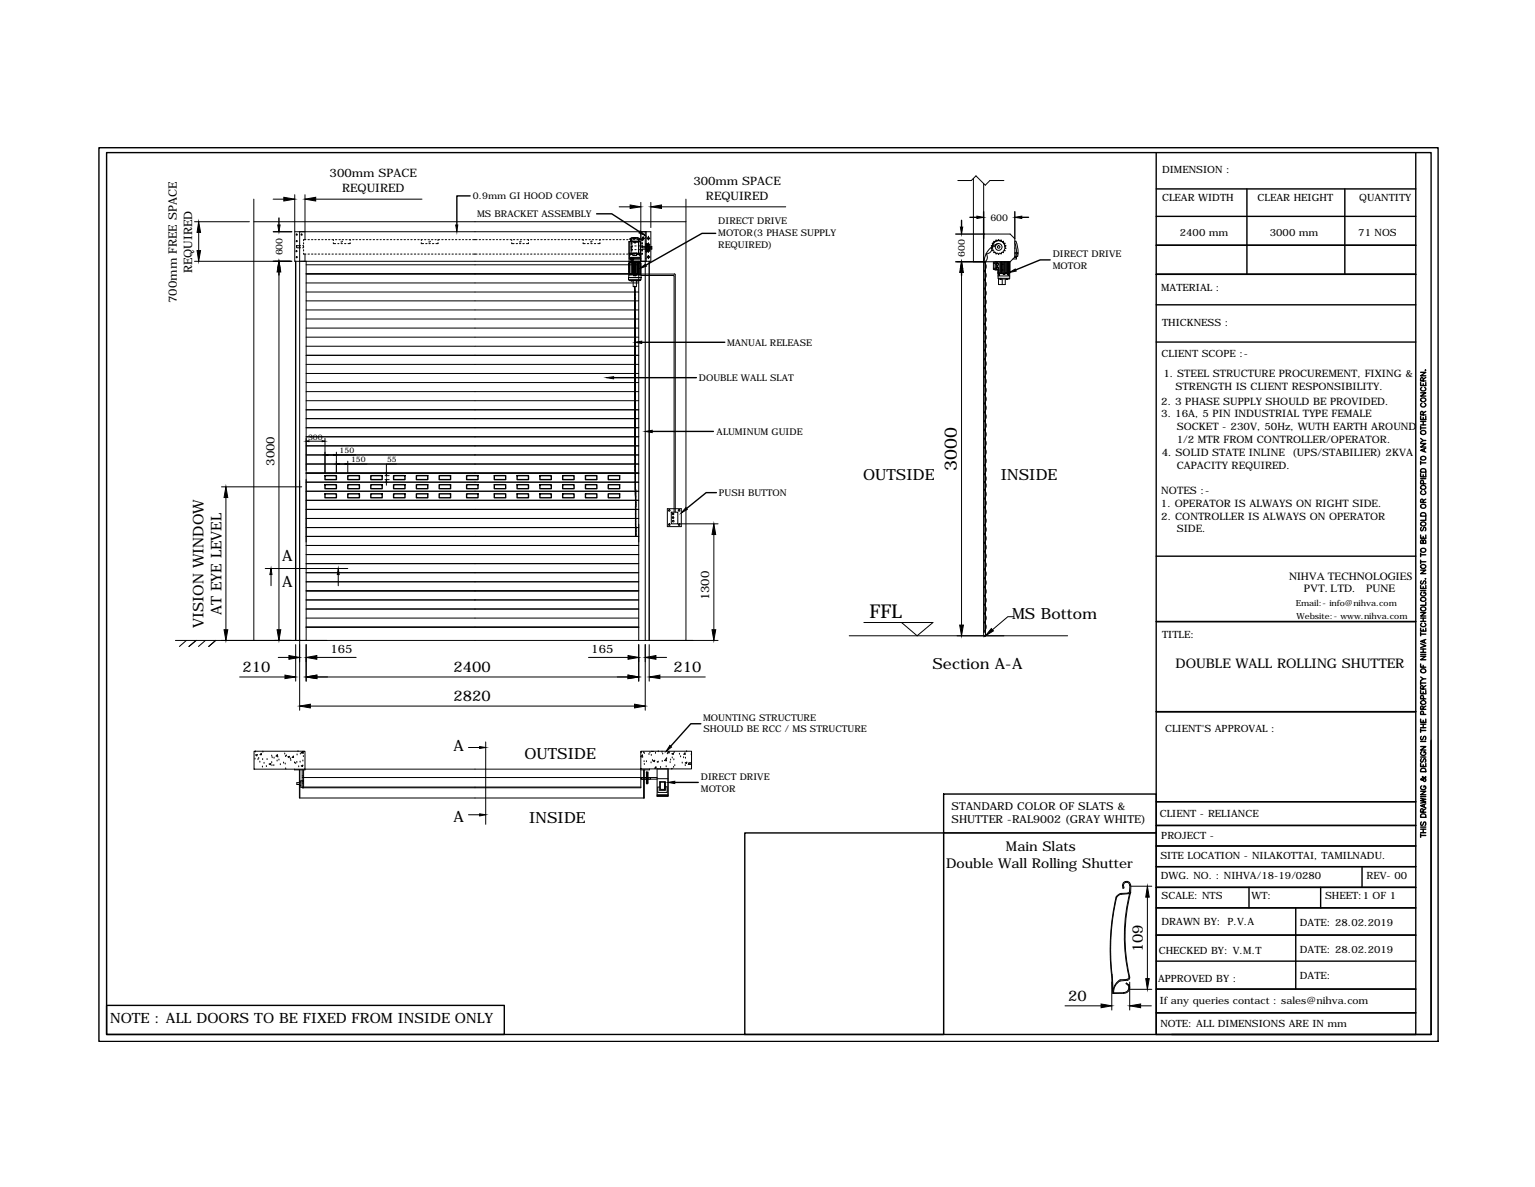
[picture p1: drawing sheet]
<svg xmlns="http://www.w3.org/2000/svg" width="279mm" height="216mm" viewBox="0 0 279 216" stroke-linecap="round" stroke-linejoin="round" font-family="sans-serif">
<!-- layer: 0 -->
<g fill="none" stroke="#000" stroke-width=".18">
<path d="M46.2 36.2v80.3M49.7 36.2h2M53.7 35.4v6.7M55.5 35.4v8.2M57.5 36.2h19.3M112.7 37.6h2M116.6 36.8v9.3M118.5 36.8v4.6M120.4 37.6h22.6M124.9 36.2v80.3M174.3 32.8h2.5l.8-.8 1.7 1.7 .9-.9h2.5M177.2 32.5v15.1"/>
<path d="M179 33.4v82.3h.4v-68.1M35.4 47.5h17.4M35.4 40.3h10M36.2 42.3v3.3M46.2 40.3h78.7M50.8 49.5v65M53.7 42.1h64.8v5.4h-64.8zM54 44.7h.5v.4h-.5zM54.5 42.1v87.1M54.5 45.1h.2M54.5 44.7h.2M55.1 44.7h.2"/>
<path d="M55.3 44.1v.3M55.3 44.8v.2l-.2 .1M55.3 45.4v.3M55.3 46v.2h.4M55.5 46.2v1.3M55.7 43.6h-.4v.2M55.7 47.5v69M55.7 48.2h60.6M55.7 49.8h60.6M55.7 59.7h60.6M55.7 58h60.6M55.7 56.4h60.6"/>
<path d="M55.7 54.7h60.6M55.7 53.1h60.6M55.7 51.5h60.6M56.1 43.6h.2M56.1 46.2h.2M56.7 43.6h.3M56.7 46.2h.3M57.3 43.6h.2M57.3 46.2h.2M57.9 43.6h.3M57.9 46.2h.3M58.6 43.6h.2"/>
<path d="M58.6 46.2h.2M59.2 43.6h.3M59.2 46.2h.3M59.8 43.6h.2M59.8 46.2h.2M60.4 43.6h.3v.2M60.4 46.2h.3M60.7 44.1v.2h.4M61.1 43.6h.2M61.1 46.2h.2M61.5 44.3h.2M61.7 43.6h.2"/>
<path d="M61.7 46.2h.2M62.1 44l.1 .1M62.1 44.3h.2M62.2 43.8l.1 .2M62.3 43.6h.2M62.3 46.2h.2M62.7 44.3h.3M62.9 43.6h.3M62.9 46.2h.3M63.6 43.6h.2M63.6 46.2h.2M63.7 44.1v.2h-.4"/>
<path d="M63.7 43.6v.2M64.2 43.6h.2M64.2 46.2h.2M64.8 43.6h.2M64.8 46.2h.2M65.4 43.6h.3M65.4 46.2h.3M66.1 43.6h.2M66.1 46.2h.2M66.7 43.6h.2M66.7 46.2h.2M67.3 43.6h.2"/>
<path d="M67.3 46.2h.2M67.9 43.6h.3M67.9 46.2h.3M68.6 43.6h.2M68.6 46.2h.2M69.2 43.6h.2M69.2 46.2h.2M69.8 43.6h.2M69.8 46.2h.2M70.4 43.6h.3M70.4 46.2h.3M71 43.6h.3"/>
<path d="M71 46.2h.3M71.7 43.6h.2M71.7 46.2h.2M72.3 43.6h.2M72.3 46.2h.2M72.9 43.6h.3M72.9 46.2h.3M73.5 43.6h.3M73.5 46.2h.3M74.2 43.6h.2M74.2 46.2h.2M74.8 43.6h.2"/>
<path d="M74.8 46.2h.2M75.4 43.6h.3M75.4 46.2h.3M76 43.6h.3M76 46.2h.3M76.7 44.1v.2h.4M76.7 46.2h.2M76.9 43.6h-.2v.2M77.3 43.6h.2M77.3 46.2h.2M77.5 44.3h.2M77.9 43.6h.3"/>
<path d="M77.9 46.2h.3M78.1 44l.1 .1M78.1 44.3h.2M78.2 43.8l.1 .2M78.5 43.6h.3M78.5 46.2h.3M78.7 44.3h.3M79.2 43.6h.2M79.2 46.2h.2M79.7 44.1v.2h-.4M79.7 43.6v.2M79.8 43.6h.2"/>
<path d="M79.8 46.2h.2M80.4 43.6h.3M80.4 46.2h.3M81 43.6h.3M81 46.2h.3M81.7 43.6h.2M81.7 46.2h.2M82.3 43.6h.2M82.3 46.2h.2M82.9 43.6h.3M82.9 46.2h.3M83.5 43.6h.3"/>
<path d="M83.5 46.2h.3M84.2 43.6h.2M84.2 46.2h.2M84.8 43.6h.2M84.8 46.2h.2M85.4 43.6h.3M85.4 46.2h.3M86 43.6h.8M86 46.2h.8M87.2 43.6h.3M87.2 46.2h.3M87.9 43.6h.2"/>
<path d="M87.9 46.2h.2M88.4 43.6h.3M88.4 46.2h.3M89.1 43.6h.2M89.1 46.2h.2M89.7 43.6h.3M89.7 46.2h.3M90.4 43.6h.2M90.4 46.2h.2M90.9 43.6h.3M90.9 46.2h.3M91.6 43.6h.2"/>
<path d="M91.6 46.2h.2M92.2 43.6h.3M92.2 46.2h.3M92.9 43.6h.2M92.9 46.2h.2M93.1 44.1v.2h.5M93.1 43.6v.2M93.4 43.6h.3M93.4 46.2h.3M94 44.3h.2M94.1 43.6h.2M94.1 46.2h.2"/>
<path d="M94.5 44.3h.3M94.6 44l.1 .1M94.7 43.6h.3M94.7 46.2h.3M94.8 43.8v.2M95.2 44.3h.2M95.3 43.6h.3M95.3 46.2h.3M95.9 43.6h.3v.2M95.9 46.2h.3M96.2 44.1v.2h-.4M96.6 43.6h.2"/>
<path d="M96.6 46.2h.2M97.2 43.6h.3M97.2 46.2h.3M97.8 43.6h.3M97.8 46.2h.3M98.4 43.6h.3M98.4 46.2h.3M99.1 43.6h.2M99.1 46.2h.2M99.7 43.6h.3M99.7 46.2h.3M100.3 43.6h.3"/>
<path d="M100.3 46.2h.3M100.9 43.6h.3M100.9 46.2h.3M101.6 43.6h.2M101.6 46.2h.2M102.2 43.6h.3M102.2 46.2h.3M102.8 43.6h.3M102.8 46.2h.3M103.4 43.6h.3M103.4 46.2h.3M104.1 43.6h.2"/>
<path d="M104.1 46.2h.2M104.7 43.6h.3M104.7 46.2h.3M105.3 43.6h.3M105.3 46.2h.3M105.9 43.6h.3M105.9 46.2h.3M106.1 43.6v.2M106.1 44.1v.2h.4M106.6 43.6h.2M106.6 46.2h.2M106.9 44.3h.3"/>
<path d="M107.2 43.6h.3M107.2 46.2h.3M107.5 43.9l.1 .2M107.5 44.3h.3M107.7 43.8l.1 .1M107.8 43.6h.2M107.8 46.2h.2M108.2 44.3h.2M108.4 43.6h.3M108.4 46.2h.3M109.1 43.6h.2M109.1 46.2h.2"/>
<path d="M109.2 43.6v.2M109.2 44.1v.2h-.4M109.7 43.6h.3M109.7 46.2h.3M110.3 43.6h.2M110.3 46.2h.2M110.9 43.6h.3M110.9 46.2h.3M111.6 43.6h.2M111.6 46.2h.2M112.2 43.6h.3M112.2 46.2h.3"/>
<path d="M112.8 43.6h.2M112.8 46.2h.2M113.4 43.6h.3M113.4 46.2h.3M114.1 43.6h.2M114.1 46.2h.2M114.4 50h2.3v.9h-2.3v-.4h2.3h-2.3zM114.5 50h2.1M114.5 43.9v3h2.1v-2.9M114.5 50.9h2.1v.1h-2.1zM114.5 47.1v.6h2.1v-.2M114.5 47.6l.4 .1z"/>
<path d="M114.5 47.6l.1 .1zM114.5 43.9h2M114.5 44v2.1h2M114.5 46.4h.1M114.6 44h.8v.1M114.6 46.1h.1M114.6 46.4h.1M114.6 46.1l.2 .1-.2 .2M114.7 47.9v2M114.7 47.8l-.2 .1v2h.2M114.7 47.7v2.3l-.3-.1v-2l.3-.1M114.7 46.2h.2"/>
<path d="M114.7 43.4l.3-.2h1.1l.3 .2v.2l-.4-.2h-.9l-.4 .2zM114.7 43.4v.2h.1M114.8 47.1h-.3v-.2h2.1v.2h-1.3M114.8 46.9h.5v.2h-.5zM114.8 46.9l.1 .2zM114.8 47.1h.5v.2h-.5zM114.8 47.6l.1 .1zM114.8 46.3h.4M114.8 47.1h.4zM114.9 51l.2 .1zM114.9 46.1h1.3M114.9 43.5v.4"/>
<path d="M114.9 47.1v.2M114.9 47.4h.3M114.9 47.5h1.3v.2h-1.3zM114.9 47.8h1.3v2h-1.3zM114.9 43.6v.2M114.9 44.2v.2M114.9 45.4v.3M114.9 46v.2M115 44.8h-.1l.1 .9M115 43.6v.2M115 44.2v.2M115 46v.2"/>
<path d="M115 45.4h.2M115.1 47.8l.1 2zM115.1 43.4l-.4 .2h.2M115.2 46h.7v.5h-.7zM115.2 44.7h-.2v.4M115.2 47.1v.2M115.2 51h.6v1.1h-.6zM115.2 46.9l.1 .2zM115.3 43.3l.1 .1zM115.3 43.6h.2M115.3 46.2h.2M115.4 50h.4v.2h-.4z"/>
<path d="M115.4 47.8v2zM115.4 50v.2zM115.4 43.2h.2v.2h-.2zM115.5 44.2h.2M115.5 47.8l.1 2zM115.5 44.7h.3M115.5 45.4h.3M115.6 43.3l.2 .1zM115.7 50l.1 .2zM115.7 47.8l.1 2zM115.9 46.3h.4M115.9 43.6h.3"/>
<path d="M115.9 46.2h.3M116 47.8v2zM116 51l.2 .1zM116 43.4l.4 .2M116.2 44.7h.2M116.2 45.4h.2M116.2 47.6l.4 .1zM116.2 47.6l.1 .1zM116.2 43.5v.4M116.3 47.5v69M116.3 43.6v.3h-1.5v-.3v.3M116.4 43.4l.1 .2h-.2"/>
<path d="M116.4 46.1l-.1 .1 .1 .2M116.4 47.9v2M116.4 47.8l.2 .1v2h-.2M116.4 47.7v2.3l.3-.1v-2l-.3-.1M116.4 46.1h.1M116.4 46.4h.1M116.5 47.6l.1 .1zM116.5 44l.1 2.1M116.5 46.4l.1 .4h-2v-.3M116.5 43.9h.1M116.5 44h-.8h.5v2.1h-1.3v-2.1l1.3-.1-.5 .1v.1M116.6 43.6h.3v.2"/>
<path d="M116.6 47.1v.4M116.6 46.2v1.3M116.7 49.9h6.1M116.7 50.1h5.9M116.8 43.4h.5M116.8 44.7h.1v.3l.6 .1M116.8 43.6v.2M116.8 44.1v.3M116.8 44.8v.2M116.8 46v.2M116.9 46v.2h-.3M116.9 44.8h1.7v.5h-1.7v.4"/>
<path d="M116.9 44.1v.3M116.9 45.4h-.1v.3M117.1 43v.7M117.4 42.1v74.4M117.5 43.2h.1M117.5 47h.1M117.6 42.1v5.4M117.7 43.4h.6M117.8 44.5h.5M117.8 45.6h.5M117.8 46.8h.5M118 43v.2"/>
<path d="M118 43.3h.1M118 43.4v.3M118 44.1v.3M118 44.4v.4M118 45.3v.6M118 46.5v.6M118.6 45h-.3v.2h.3M122.5 50.1l.2 .1M122.7 50.2v42.9M122.8 49.8l.1 .2v43.1M175 49.6v64.1M179 42.6h4.9l.8 .8v3.4l-.8 .8h-9.7"/>
<path d="M179.1 55.7a1.04 1.04 0 0 1 0 1.6 1.02 1.02 0 0 1 0 1.6 1.02 1.02 0 0 1 0 1.7M179.1 47.7a1.04 1.04 0 0 1 0 1.6 1.02 1.02 0 0 1 0 1.6M179.1 50.9a1.04 1.04 0 0 1 0 1.6 1.02 1.02 0 0 1 0 1.6 1.02 1.02 0 0 1 0 1.6M179.1 47.7v67.3M179.2 47.7h.1M179.5 46.1a1.04 1.04 0 0 1-.4 1.6M180.5 45.2l.2 .1-.1 .3M180.5 44.7l.2 .2-.2 .2M180.5 44.9a1.04 1.04 0 0 1-1 1.3M180.6 45.6h.3v.3M180.8 48.8h.3M180.8 47.9h.3"/>
<path d="M180.9 43.9v.3h-.3l.1 .3-.2 .1M180.9 45.9h.3l.1 .2M180.9 43.9h.1M181.1 47.7h-.3v1.3h.3M181.1 47.6v1.5h.7M181.3 43.7l-.1 .2h-.3M181.3 47.6v1.5M181.3 46.1v.1M181.3 43.7h.1M181.3 46.2l.3-.2 .1 .3M181.4 44.4a1.04 1.04 0 0 1-.9 .5M181.5 47.6v.2"/>
<path d="M181.5 48.3v.2M181.5 49v.1M181.7 50.2h2.1M181.7 49.7h2.1M181.7 49.8h2.1M181.7 43.6l-.1 .2-.3-.1M181.7 49.8h.2v.1h-.2zM181.7 49.1v.5h.2M181.7 49.6v.1M181.8 50.6v1.2h1.2v-1.1M181.8 43.6l.2 .2 .2-.1M181.8 44.3a3.6 3.6 0 0 0-2.7 3.4"/>
<path d="M181.8 49.1l.1 .5M181.8 49.9l.1 .1zM181.8 50l.1 .1zM181.9 47.6v2.1l-.3-.1v-.5M182 50.7l.3 .1zM182.1 47.6v2.1M182.2 46.2l-.2-.2-.2 .2M182.2 50.8h.1M182.2 47.6v2.1M182.2 43.7h.1M182.3 46.1l-.1 .1M182.3 43.7l.1 .2h.2"/>
<path d="M182.3 47.6v2.1M182.4 50.7v1.1M182.5 47.6v.5M182.5 48.2v.9M182.5 49.2v.5M182.6 47.6v.5M182.6 48.2v.9M182.6 49.2v.5M182.6 49.8h.3v.1h-.3zM182.6 43.9h.1M182.7 43.9l-.1 .3h.3l-.1 .3 .3 .1M182.7 47.6v2.1"/>
<path d="M182.8 47.6v2.1M182.9 47.6v2.1M182.9 45.6h-.3v.4l-.2-.1-.1 .2M182.9 44.9a1.16 1.16 0 0 0-1.1-1.1 1.16 1.16 0 0 0-1.2 1.1M183.1 44.7l-.2 .2 .2 .2M183.1 45.2l-.3 .1 .1 .3M183.1 47.6v2M183.1 49.7h.1M183.2 50.7l.2 .1zM183.3 47.6v2.1M183.4 49.8h.3v.1h-.3zM183.4 49.9l.3 .1z"/>
<path d="M183.5 50l.1 .1zM183.5 47.6v2.1M183.6 47.7v1.9M183.6 47.7h.1v1.9h-.1M183.6 47.6v2.1l.2-.1v-1.9l-.2-.1M183.7 50.6v.1h-1.9M183.8 47.6v3h-2.1v-.9M184.6 46.8h.4v.3h-.6M184.7 44.1l.2 .7 .1 1.2M184.7 46h.6v.2h-.6M184.7 43.9h.2M184.9 43.9l.4 1.2v.9"/>
<path d="M185 46.7v.1M185 46.2l-.1 .4M185.1 46.6l-.4 .1M185.3 46.2l-.1 .4h-.5M55.7 72.9h60.6M55.7 71.2h60.6M55.7 69.6h60.6M55.7 67.9h60.6M55.7 66.3h60.6M55.7 64.6h60.6M55.7 63h60.6M55.7 61.3h60.6"/>
<path d="M55.7 79.4h60.6M55.7 77.8h60.6M55.7 76.1h60.6M55.7 74.5h60.6M59.2 79.7v6.3M179.1 60.5a1.04 1.04 0 0 1 0 1.7M179.1 62.1a1.04 1.04 0 0 1 0 1.6 1.02 1.02 0 0 1 0 1.6M179.1 65.3a1.04 1.04 0 0 1 0 1.6 1.02 1.02 0 0 1 0 1.7 1.02 1.02 0 0 1 0 1.6 1.02 1.02 0 0 1 0 1.6 1.02 1.02 0 0 1 0 1.6M179.1 73.4a1.04 1.04 0 0 1 0 1.6 1.02 1.02 0 0 1 0 1.6 1.02 1.02 0 0 1 0 1.6M179.1 78.2a1.04 1.04 0 0 1 0 1.6 1.02 1.02 0 0 1 0 1.6 1.02 1.02 0 0 1 0 1.6M40.3 88.5h14.6M41.1 90.5v24"/>
<path d="M55.7 99.2h60.6M55.7 97.6h60.6M55.7 96h60.6M55.7 94.3h60.6M55.7 92.7h60.6M55.7 91h60.6M55.7 89.4h60.6M55.7 87.7h60.6M55.7 86h60.6M55.7 84.4h60.6M55.7 82.7h60.6M55.7 81.1h60.6"/>
<path d="M56.2 80.2h2.4M61.2 82.2v3.8M63.3 83.9v2.1M70.1 87.2h.7M70.1 86.5h.7M70.3 87.7v.6M72.2 84.4h-1.9v1.6M115.6 87.5l.1 .1M115.6 89.1h.1M115.7 87.6h.1M115.7 89.1h.1M115.7 90.3h.1"/>
<path d="M115.7 91.4v.1M115.7 92.1h.1M115.7 91.5h.1M121.5 92.5h2.5v3.3h-2.5zM122.2 93.2h1.2v2.1h-1.2zM123.6 95.3h7.1M129.9 97.2v17.3M179.1 87.5a1.04 1.04 0 0 1 0 1.6M179.1 89.1a1.04 1.04 0 0 1 0 1.6 1.02 1.02 0 0 1 0 1.6 1.02 1.02 0 0 1 0 1.6M179.1 93.9a1.04 1.04 0 0 1 0 1.6 1.02 1.02 0 0 1 0 1.6 1.02 1.02 0 0 1 0 1.6M179.1 98.7a1.04 1.04 0 0 1 0 1.6 1.02 1.02 0 0 1 0 1.7 1.02 1.02 0 0 1 0 1.6 1.02 1.02 0 0 1 0 1.6 1.02 1.02 0 0 1 0 1.6M179.1 83a1.04 1.04 0 0 1 0 1.6 1.02 1.02 0 0 1 0 1.6 1.02 1.02 0 0 1 0 1.7"/>
<path d="M31.9 116.5h98.8M33.9 116.5l-1.2 1.1M35.7 116.5l-1.3 1.1M37.4 116.5l-1.3 1.1M39.3 116.5l-1.3 1.1M48.3 103.4h15M49.3 104.5v2M50.6 119.6h2M53.8 117.2v6.7M55.7 117.2v6.7M55.7 114.1h60.6M55.7 112.4h60.6"/>
<path d="M55.7 110.8h60.6M55.7 109.1h60.6M55.7 107.5h60.6M55.7 105.8h60.6M55.7 104.2h60.6M55.7 102.5h60.6M55.7 100.9h60.6M57.7 119.6h7.1M61.6 104.5v2M107.1 119.6h7.2M116.3 117.2v6.7M117.4 117.2v12"/>
<path d="M118.2 117.2v6.7M119.4 119.6h1.9M154.6 115.6h39.7M157.2 113.2h12.6l-2.9 2.4-2.8-2.4M179 115h.4M179.1 106.8a1.04 1.04 0 0 1 0 1.6 1.02 1.02 0 0 1 0 1.6 1.02 1.02 0 0 1 0 1.6M179.1 111.6a1.04 1.04 0 0 1 0 1.6 1.02 1.02 0 0 1 0 1.6M184.5 112.2h-1.1l-2.7 2.3M43.6 123.1h8.3M46.2 136.6h9.3v3.3h-9.3zM46.4 138.1h.1M46.5 136.8h.1"/>
<path d="M46.5 137.3l.3-.1v.3zM47 138.2h.1M47.1 138h.1M47.3 138.6h.1M47.6 137v.3h-.3zM47.8 139.5h.1M47.8 138.2h.1M47.9 136.8h.1M48.1 138.8h.1M48.5 139.4h.1M48.6 138.2h.1M49 139l.3-.1-.1 .2z"/>
<path d="M49.5 138.7h.1M49.5 137.5h.1M49.5 139.3h.1M49.5 137.8h.1M49.8 139.3h.1M49.9 137.9h.1M50.4 138.4h.1M50.5 137.3v.2h-.2zM50.6 137.7h.1M50.8 138.2h.1M51 139.1h.1M51.6 138.8h.1"/>
<path d="M51.8 137.1h.1M51.9 139h.1M52 137.6h.1M52 139.9h.1M52.1 137.5h.1M52.4 137.7l.3-.1-.1 .2zM52.8 138h.1M52.9 138.3h.1M53.4 137.5v.3h-.2zM53.6 138.8h.1M53.6 139.9v.1h1.9v-.1h61.1M53.8 138.9h.1"/>
<path d="M54 138.7h.1M54.1 137.3h.1M54.2 136.7h.1M54.4 139.5h.1M54.6 138.6h.1M54.7 137.1h.1M54.8 139.3l.3-.1-.1 .2zM54.9 136.9l.3-.3v.4zM55.1 138.4h.1M55.2 137.6h.1M56.5 128.4h59M57.7 123.1h56.6"/>
<path d="M85.3 136h2M88.4 134.9v15M116.6 136.6h9.3v3.3h-9.3zM116.6 139.9v3.4h-61.6v-3.3M116.6 137.6l.3-.3 .1 .4h-.4M116.6 136.7h.2l-.1 .2M116.6 136.9h.1M117.2 136.9h.1M117.2 138.5h.1M117.3 137.1h.1M117.3 139.1h.1M117.7 138.5h.1"/>
<path d="M118.1 137.2h.1M118.2 139.9v.1h-1.6M118.3 136.9h.1M118.5 138.8h.1M118.5 137.4h.1M118.6 136.6h.3M118.8 138.3h.1M118.9 138.4l.3-.1-.1 .2zM119.3 137h.1M119.4 139.5v.2h-.2zM119.6 139.9h2M119.6 138.7h.1"/>
<path d="M119.8 136.7h.1M119.8 138.6h.1M120.1 123.1h8.3M120.2 139.6h.1M120.5 136.8h.1M120.5 138.5h.1M120.6 137.1h.1M121.3 139.5h.1M121.3 138v.4l-.3-.1zM121.3 138h.1M121.5 137.1h.1M121.8 136.7v.2h-.2z"/>
<path d="M122 138.7h.1M122.1 138.2h.1M122.3 139.8l-.1 .1M122.3 139.7v.2M122.3 137.1l.3-.1-.1 .2zM122.4 137.9h.1M122.6 139.6h.1M122.7 138.2h.1M122.7 136.8h.1M122.8 139.3h.1M123.7 137.2h.1M123.9 137.7h.1"/>
<path d="M124.2 138.8h.1M124.4 137.8h.1M124.7 136.9v.3h-.2zM124.7 139.3h.1M124.7 138.8l.3-.2-.1 .3zM124.8 137.9h.1M125 136.7h.1M125.3 139l.3-.3 .1 .4zM125.4 138.9h.1M125.8 137.3h.1M54.5 140v5.1M54.5 142.4h-.5v.3h.5"/>
<path d="M54.5 142.2h.3M54.5 142.9h.3M54.6 140v5.1h62.7v-5.1M55 141.1h.3M55 141.4h61.6M55 142.4h.3M55 142.2h.3M55.1 143.3h.1M55.3 140v3.3M55.3 142h-.5v1.2h.2M55.3 143.2h61.3M85.3 148.2h2"/>
<path d="M117.2 140v5.1M117.7 140.6v1.1h-1.1v-.3h1.1v1.2h.2v-1.2h.5v.3h-.5v-1.1M117.7 140.6h.1M117.7 142h.2M117.7 142.3h.2M117.7 142.4h.2M117.7 140.7h.2M117.7 140.9h.2M117.7 141h.2M117.7 141.2h.2M117.7 141.3h.2M117.7 141.5h.2"/>
<path d="M117.7 141.7h.2M117.7 141.8h.2M117.7 142.1h.2M117.7 140.8h.2M117.7 141.4h.2M117.7 141.6h.2M117.7 141.9h.2M117.7 142.5h.2M117.7 140.6h.2M117.9 140.6h.1M119.6 141.4h-2.8v.3h2.8M210.5 151.3v36.9h-38.7v-36.7h38.7"/>
<path d="M202.3 177.3l.2 3.4h2M202.4 178.6v5.1M202.5 177.3l.1 3.3h1.9M203.2 163.2a41.7 41.7 0 0 0-.8 14.1M203.9 178.2a2.9 2.9 0 0 0-1.3 1.9M203.9 178.4a2.22 2.22 0 0 0-1.2 2.2M204.1 162.6l-.5 .2-.3 .4M204.4 161.2v.3M204.5 161.2l.1 .3M204.6 161.4l-.1 .2-.1-.1M204.9 178.9l.1-.1 .5 .4M205 178.9l.4 .3"/>
<path d="M205.1 178.2h-1.2M205.2 162.5l-1.4 .1-.7 .6a43 43 0 0 0-.8 14M205.4 179.2a.91 .91 0 0 1-.9 1.3M205.5 177.6a.44 .44 0 0 1-.4 .5M205.5 179.2a1.04 1.04 0 0 1-1 1.5M205.6 161.1a.57 .57 0 0 0-.6-.6 .57 .57 0 0 0-.5 .7M205.6 178.6v5.1M205.7 161.1l-.1 1.1-.4 .3M205.7 162.3a32.1 32.1 0 0 0-.2 15.3M205.7 179.9h3.9M205.8 161.1a.74 .74 0 0 0-.8-.8 .74 .74 0 0 0-.7 .9M205.8 162.3l-.2 .2-1.6 .2"/>
<path d="M205.8 161.1v1.2a33.5 33.5 0 0 0-.2 15.6l-.4 .4-1.3 .1M205.8 161.2h3.8M208.8 163.2v14.8M193.9 183h6.5M207.6 183h2"/>
<circle cx="54" cy="45.7" r=".11"/>
<circle cx="54" cy="42.7" r=".11"/>
<circle cx="54" cy="46.8" r=".11"/>
<circle cx="54" cy="43.9" r=".11"/>
<circle cx="54.9" cy="42.7" r=".11"/>
<circle cx="114.6" cy="46.2" r=".06"/>
<circle cx="114.6" cy="46.2" r=".11"/>
<circle cx="115.5" cy="43.3" r=".06"/>
<circle cx="115.6" cy="44" r=".06"/>
<circle cx="115.6" cy="44" r=".02"/>
<circle cx="116.4" cy="46.2" r=".06"/>
<circle cx="116.4" cy="46.2" r=".11"/>
<circle cx="117" cy="43.4" r=".19"/>
<circle cx="118" cy="46.7" r=".19"/>
<circle cx="118" cy="44.5" r=".19"/>
<circle cx="118" cy="43.4" r=".19"/>
<circle cx="118" cy="45.6" r=".19"/>
<circle cx="181.5" cy="48.8" r=".19"/>
<circle cx="181.5" cy="48.1" r=".19"/>
<circle cx="181.5" cy="48.8" r=".23"/>
<circle cx="181.5" cy="48.1" r=".23"/>
<circle cx="181.8" cy="44.9" r=".61"/>
<circle cx="181.8" cy="44.9" r=".23"/>
<circle cx="182.5" cy="48.1" r=".06"/>
<circle cx="182.5" cy="49.1" r=".06"/>
<circle cx="183.1" cy="49.6" r=".06"/>
<circle cx="121.8" cy="92.8" r=".15"/>
<circle cx="121.8" cy="95.4" r=".15"/>
<circle cx="122.5" cy="93.5" r=".15"/>
<circle cx="122.5" cy="94.2" r=".15"/>
<circle cx="122.5" cy="94.8" r=".15"/>
<circle cx="123.6" cy="92.8" r=".15"/>
<circle cx="123.6" cy="95.4" r=".15"/>
</g>
<g fill="#000" stroke="#000" stroke-width=".18">
<path d="M51.7 35.9l2 .3-2 .4zM55.5 36.2l2-.3v.7zM114.7 37.3l1.9 .3-1.9 .3zM118.5 37.6l1.9-.3v.6zM177.8 39.3l1.2 .2-1.2 .2zM184.7 39.5l1.3-.2v.4zM35.9 45.6h.6l-.3 1.9zM36.2 40.3l.3 2h-.6zM50.8 47.5l.3 2h-.7zM50.8 47.5l.2 1.3h-.4zM50.6 40.9h.4l-.2 1.2zM82.9 40.9h.4l-.1 1.2z"/>
<path d="M116.5 42l.9 .8-1.1-.4zM116.4 48.8l1-.7 .3 .3zM175 47.6l.4 2h-.7zM174.8 41.3h.4l-.2 1.3zM175 47.6l.2 1.2h-.4zM183.7 49.6l1.1-.7 .2 .4zM110.4 68.7l1.3-.2v.4zM115.6 62.3l1.2-.3v.5zM117.4 78.5l1.3-.2v.4zM41.1 88.5l.4 2h-.7zM55.7 80.2h.5v.1zM58.6 80.2h.6l-.6 .1z"/>
<path d="M59.2 82.7h.5v.1zM60.7 82.7h.5l-.5 .1zM61.2 84.4l.6-.1v.2zM62.8 84.3l.5 .1-.5 .1zM70.3 87.2l.1 .5h-.2zM70.2 86h.2l-.1 .5zM124.9 92.3l.2 .4-1.1 .6zM129.9 95.3l.4 1.9h-.7zM40.8 114.5h.7l-.4 2zM49.3 103.4l.2 1.1h-.4zM50.4 114.5h.7l-.3 2zM52.6 119.2l1.9 .4-1.9 .3z"/>
<path d="M55.7 119.6l2-.4v.7zM61.6 103.4l.1 1.1h-.3zM114.3 119.2l2 .4-2 .3zM117.4 119.6l2-.4v.7zM129.6 114.5h.7l-.4 2zM174.7 113.7h.7l-.4 1.9zM180.4 114.3l.4 .5-1.4 .8zM51.9 122.8l1.9 .3-1.9 .3zM54.5 128.4l2-.3v.7zM55.7 123.1l2-.3v.6zM87.3 135.8l1.1 .2-1.1 .1zM114.3 122.8l2 .3-2 .3z"/>
<path d="M115.5 128.1l1.9 .3-1.9 .4zM118.2 123.1l1.9-.3v.6zM121.9 135.6l.3 .3-.9 .7zM87.3 148l1.1 .2-1.1 .2zM121.6 142.3l1.2-.2v.4zM208.8 161.2l.4 2h-.7zM208.5 178h.7l-.4 1.9zM200.4 182.6l2 .4-2 .3zM205.6 183l2-.4v.7z"/>
</g>
<!-- layer: WALL -->
<path d="M119.6 139.9v4.9M121.6 139.9v4.9h-2h2zM119.6 144.8h2M119.6 144.7h2M119.6 144.6h2M119.6 141.6h2M120.1 142.2h1v1.5h-1zM120.2 142.3h.8v1.3h-.8zM121.1 143.1h.3v1h-1.7v-.9h.4M121.1 142.2v1.5" fill="none" stroke="#000" stroke-width=".18"/>
<!-- layer: 0 -->
<g fill="none" stroke="#000" stroke-width=".25">
<path d="M18 26.9h243.8v162.5h-243.8zM19.4 27.8h241.1v160.4h-241.1zM50.8 39.7v1.2M85.6 35.6h-2.4v5.3M108.6 38.9h2.8l5 3.2M176.5 39.5h1.3M179 38.5v4.9M184.7 38.5v4.9M186 39.5h1.2M210.5 27.8v160.4h47.2v-160.4M210.5 34.4h47.2M210.5 39.4h47.2"/>
<path d="M227 34.4v15.5M244.8 34.4v15.5M49.8 47.5h3.3M49.8 42.1h3.3M50.8 48.8v1.2M53.8 47.5v69M117.4 45.1h.9M117.6 45.7h.2M117.6 44.5h.1M117.6 44.3h.1v1.5h-.1zM117.6 44.4h.1M117.6 44.6h.1"/>
<path d="M117.6 45.6h.1M117.6 45.7h.1M117.6 44.8h.6M117.6 45.3h.6M117.7 44.5h.1M117.7 44.7h.5v.7h-.5M117.7 44.5h.3v1.2h-.3M118.2 47.5v69M130.3 42.4h-2.5l-10.3 5.8M174 42.6h5.2M174 47.6h5.2M175 40.1v1.2"/>
<path d="M175 48.8v1.3M191.1 47.3h-1.8l-4.4 1.8M210.5 44.6h47.2M210.5 55.4h47.2M257.7 49.9h-47.2h47.2M111.7 68.7h15.1M116.8 62.3h15.1M118.7 78.5h11.2M210.5 62.2h47.2M258.6 75.7v.6h.9v-.6M258.6 71.4h.9l-.9 .6h.9M258.6 69.6v.5h.9v-.5"/>
<path d="M258.6 67.7h.9l-.9 .7h.9M258.6 77.5v.6M258.6 79.7l.5 .4M258.6 77.8h.9M258.6 77.3h.9M258.6 76.7h.9M258.7 72.5a.45 .45 0 0 1 .6-.1 .45 .45 0 0 1 .2 .5 .44 .44 0 0 1-.6 .2 .44 .44 0 0 1-.2-.6zM258.8 73.3a.39 .39 0 0 0-.2 .6 .39 .39 0 0 0 .6 .1 .35 .35 0 0 0 .3-.3 .35 .35 0 0 0-.2-.4M258.8 70.5a.33 .33 0 0 0-.2 .4 .33 .33 0 0 0 .4 .2h.2a.33 .33 0 0 0 .3-.3 .33 .33 0 0 0-.2-.3M259.1 75.5l-.1-.6h-.3l-.1 .6h.9M259.1 69.3l-.1-.5-.2-.1-.2 .2v.4h.9M259.1 69.8v.3"/>
<path d="M259.1 75.9v.4M259.1 76.7v.6M259.4 67.3h.1M259.5 74.8l-.4 .3M259.5 68.7l-.4 .3M55.7 86h60.6M59.2 86.5h2v.7h-2zM59.2 88.2h2v.7h-2zM59.2 89.8h2v.7h-2zM63.3 86.5h2.1v.7h-2.1zM63.3 88.2h2.1v.7h-2.1zM63.3 89.8h2.1v.7h-2.1z"/>
<path d="M67.5 86.5h2.1v.7h-2.1zM67.5 88.2h2.1v.7h-2.1zM67.5 89.8h2.1v.7h-2.1zM71.6 86.5h2.1v.7h-2.1zM71.6 88.2h2.1v.7h-2.1zM71.6 89.8h2.1v.7h-2.1zM75.8 86.5h2.1v.7h-2.1zM75.8 88.2h2.1v.7h-2.1zM75.8 89.8h2.1v.7h-2.1zM79.9 86.5h2.1v.7h-2.1zM79.9 88.2h2.1v.7h-2.1zM79.9 89.8h2.1v.7h-2.1z"/>
<path d="M84.9 86.5h2.1v.7h-2.1zM84.9 88.2h2.1v.7h-2.1zM84.9 89.8h2.1v.7h-2.1zM90 86.5h2v.7h-2zM90 88.2h2v.7h-2zM90 89.8h2v.7h-2zM94.1 86.5h2.1v.7h-2.1zM94.1 88.2h2.1v.7h-2.1zM94.1 89.8h2.1v.7h-2.1zM98.3 86.5h2v.7h-2zM98.3 88.2h2v.7h-2zM98.3 89.8h2v.7h-2z"/>
<path d="M102.4 86.5h2.1v.7h-2.1zM102.4 88.2h2.1v.7h-2.1zM102.4 89.8h2.1v.7h-2.1zM106.6 86.5h2v.7h-2zM106.6 88.2h2v.7h-2zM106.6 89.8h2v.7h-2zM110.7 86.5h2.1v.7h-2.1zM110.7 88.2h2.1v.7h-2.1zM110.7 89.8h2.1v.7h-2.1zM130.4 89.6h-1.9l-3.5 2.9M258.6 97.3v.6h.9v-.6M258.6 86.1v.6h.9v-.6"/>
<path d="M258.6 80.7h.9l-.9 .6h.9M258.6 83.9v.6M258.6 87.1h.9M258.6 84.2h.9M258.6 93.4a.51 .51 0 0 1 .7-.1 .51 .51 0 0 1 .2 .6h-.9zM258.6 85.4a.53 .53 0 0 1 .9 .1v.4h-.9zM258.7 95.9l-.1 .3 .1 .3h.3l.3-.6 .2 .3-.1 .3M258.7 83.1a.45 .45 0 0 1 .6-.1 .45 .45 0 0 1 .2 .5 .44 .44 0 0 1-.6 .2 .44 .44 0 0 1-.2-.6zM258.8 89.3a.39 .39 0 0 0-.2 .5 .39 .39 0 0 0 .6 .1 .35 .35 0 0 0 .3-.2 .35 .35 0 0 0-.2-.4M259.1 98.5l.1-.3 .3 .3v.3h-.9v-.3l.2-.3 .2 .1 .1 .5M259.1 91.4l-.1-.5-.3-.1-.1 .6h.9M259.1 86.3v.4"/>
<path d="M259.1 97.6v.3M259.1 88v-.6h-.4l-.1 .6h.9M259.2 81.7v.4M259.5 94.1v.5h-.9M259.5 81.5l-.9 .4 .9 .3M259.5 80.1h-.4l-.5 .4M259.5 90.8l-.4 .3M55.7 114.1h60.6M210.5 113.1h47.2M210.5 101.2h47.2M258.6 119.4h.9l-.9 .6h.9M258.6 117.1l.9 .4-.9 .3"/>
<path d="M258.6 114.2v.6h.9v-.6M258.6 111.4h.9l-.9 .6h.9M258.6 106.5v.5h.9v-.5M258.6 103.7h.9l-.9 .6h.9M258.6 100.6v.6M258.6 101.9v.6M258.6 115v.6M258.6 119h.9M258.6 118.6h.9M258.6 118.1h.9M258.6 115.3h.9M258.6 113h.9"/>
<path d="M258.6 112.4h.9M258.6 107.4h.9M258.6 102.2h.9M258.6 100.9h.9M258.7 105.6l-.1 .3 .1 .3h.3l.3-.6 .2 .3-.1 .3M258.8 113.4a.33 .33 0 0 0-.2 .4 .33 .33 0 0 0 .4 .2h.2a.33 .33 0 0 0 .3-.3 .33 .33 0 0 0-.2-.3M258.8 107.7l-.1 .1a.41 .41 0 0 0 .4 .6 .41 .41 0 0 0 .3-.6l-.2-.1v.2M259.1 106.7v.3M259.1 112.4v.6M259.1 114.5v.3M259.1 118.1v.5M259.2 116.4v.5"/>
<path d="M259.4 105.3h.1M259.5 116.3l-.9 .4 .9 .3M259.5 109.5v.6h-.9M127.6 131.6h-1.9l-3.6 4.1M257.7 129.4h-47.2h47.2M258.6 138.8v.6h.9v-.6M258.6 135.8h.9l-.9 .6h.9M258.6 130.8v.6h.9v-.6M258.6 125.6v.6h.9v-.6M258.6 120.8v.6h.9M258.6 123.9v.6M258.6 132.6v.6"/>
<path d="M258.6 137.7h.9M258.6 134.9h.9M258.6 132.9h.9M258.6 132.4h.9M258.6 131.7h.9M258.6 124.2h.9M258.6 123.1l.5 .4M258.7 139.8a.51 .51 0 0 1 .6 0 .51 .51 0 0 1 .2 .6h-.9zM258.7 138l-.1 .2 .1 .4 .3-.1 .3-.5 .2 .2-.1 .4M258.7 133.9l-.1 .2 .1 .5 .3-.1 .3-.6 .2 .2-.1 .5M258.7 127.5a.41 .41 0 0 1 .6 0 .41 .41 0 0 1 0 .6 .41 .41 0 0 1-.5 0 .41 .41 0 0 1-.1-.6zM258.8 136.7a.39 .39 0 0 0-.2 .6 .39 .39 0 0 0 .6 .1 .34 .34 0 0 0 .3-.3 .34 .34 0 0 0-.3-.4v.2"/>
<path d="M259.1 129l-.1-.5h-.3l-.1 .5h.9M259.1 125.3l-.1-.5-.3-.1-.1 .6h.9M259.1 121v.4M259.1 125.8v.4M259.1 131v.4M259.1 131.7v.7M259.1 139.1v.3M259.1 129.9v-.5h-.4l-.1 .5h.9M259.1 127.1l-.1-.6h-.3l-.1 .6h.9M259.5 123.5h-.4l-.5 .3M259.5 128.4l-.4 .3M259.5 124.7l-.4 .3"/>
<path d="M260.5 134.6v53.6h-47.3M122.8 142.3h4.3M135.6 151.5h36.2v36.7h-36.2zM171.8 144.4h38.7v7.1h-38.7zM210.5 145.8h47.2M210.5 150.1h47.2M210.5 153.9h47.2M210.5 157.6h47.2M247.9 157.6v3.8M258.6 145.2l.9 .2-.9 .2 .9 .3-.9 .2M258.6 143.9h.9l-.9 .7h.9M258.6 152h.9"/>
<path d="M258.6 151.7v.6M258.6 151.5h.9M258.6 150.8h.9M258.6 150.4h.9M258.6 144.9h.9M258.6 148.2a.53 .53 0 0 1 .9 .1v.4h-.9zM258.7 149.5l-.1 .3 .1 .3h.3l.3-.6 .2 .3-.1 .3M258.8 142.9a.39 .39 0 0 0-.2 .6 .39 .39 0 0 0 .6 .1 .34 .34 0 0 0 .3-.3 .34 .34 0 0 0-.3-.4v.3M259 141.3h-.1a.55 .55 0 0 1 .5 .8h-.2l-.4-.5-.2 .2 .1 .1 .3-.1 .5-.3-.1-.2M259.1 147.7l-.1-.5-.3-.1-.1 .6h.9M259.1 150.8v.7M259.2 146.3v.5"/>
<path d="M259.5 146.2l-.9 .3 .9 .4M259.5 147.1l-.4 .3M210.5 165.1h47.2M210.5 170.1h47.2M210.5 179.9h47.2M210.5 174.8h47.2M227.3 161.4v3.7M235.9 165.1v14.8M240.4 161.4v3.7M257.7 161.4h-47.2h47.2M19.4 182.9h72.4v5.3h-72.4zM210.5 184.2h47.2"/>
<circle cx="259" cy="78.7" r=".44"/>
<circle cx="259" cy="95.3" r=".44"/>
<circle cx="259" cy="88.7" r=".44"/>
<circle cx="259" cy="92.1" r=".43"/>
<circle cx="259" cy="110.8" r=".44"/>
<circle cx="259" cy="109" r=".44"/>
<circle cx="259" cy="103" r=".43"/>
<circle cx="259" cy="100.1" r=".43"/>
<circle cx="259" cy="122" r=".44"/>
</g>
<!-- layer: labeling -->
<g fill="none" stroke="#000" stroke-width=".18">
<path d="M115.5 52.2h.1M115.5 52.4h.1M115.5 52.3h.1M115.5 52.5h.1M115.5 52.1v.5M115.5 52.7v.2M115.5 53.3v.2M115.5 53.9v.1M115.5 54.5v.1M115.5 54.9l.1 .1zM115.5 55.5l.1 .1zM115.5 56.1l.1 .1z"/>
<path d="M115.5 56.3v.1zM115.5 56.7l.1 .1zM115.5 56.9v.1zM115.5 57.5l.1 .1zM115.5 58.1l.1 .1zM115.5 58.7l.1 .1zM115.5 52.3v.1M115.5 52.7h.1M115.5 53v.1M115.5 53h.1M115.5 53.6v.1M115.5 53.6h.1"/>
<path d="M115.5 53.9h.1M115.5 54.2v.1M115.5 54.2h.1M115.5 54.5h.1M115.5 53.3h.1M115.5 54.8h.1M115.5 53.1h.1M115.5 53.2h.1M115.5 53.8h.1M115.5 53.7h.1M115.5 54.4h.1M115.5 54.3h.1"/>
<path d="M115.5 55h.1M115.5 55.1h.1M115.5 55.7h.1M115.5 56.2h.1M115.5 56.3h.1M115.5 56.8h.1M115.5 56.9h.1M115.5 55.6h.1M115.5 57.1h.1M115.5 57.4h.1M115.5 57.5h.1M115.5 57.6h.1"/>
<path d="M115.5 58h.1M115.5 58.2h.1M115.5 58.1h.1M115.5 58.3h.1M115.5 58.6h.1M115.5 58.8h.1M115.5 58.7h.1M115.5 58.9h.1M115.5 57.7h.1M115.5 59.2h.1M115.5 59.4h.1M115.5 59.6h.1"/>
<path d="M115.5 59.5h.1M115.5 60h.1M115.5 52.9v.1M115.5 53.1v.1M115.5 53.5v.1M115.5 53.7v.1M115.5 54.1v.1M115.5 54.3v.1M115.5 54.7v.1M115.5 55.2l.1-.1-.1 .3v-.1M115.5 55.8l.1-.1-.1 .3v-.1M115.5 56.6v-.1v.2"/>
<path d="M115.5 57.9l.1 .1M115.5 58.4l.1 .2M115.5 59l.1 .2M115.5 52.1v.1M115.5 52.5l.1 12.5M115.5 52.2v.1M115.5 57.3l.1 .1M115.5 59.3v.1M115.5 59.5v.1M115.5 59.6v.2M115.5 59.8v.2M115.5 54.9h.1"/>
<path d="M115.5 56.1h.1M115.5 55.5h.1M115.6 57.1l-.1 .1M115.6 57.1v.3M115.6 57.7v.3M115.6 58.3l-.1 .1M115.6 58.9l-.1 .1M115.6 57.7l-.1 .1M115.6 59.5l-.1 .1M115.5 60.2h.1M115.5 60.1h.1M115.5 60.6h.1"/>
<path d="M115.5 60.8h.1M115.5 61.2h.1M115.5 61.5h.1M115.5 61.7h.1M115.5 61.8h.1M115.5 62.3h.1M115.5 62.1h.1M115.5 62.9h.1M115.5 62.7h.1M115.5 63.4h.1M115.5 63.3h.1M115.5 63.5h.1"/>
<path d="M115.5 63.9h.1M115.5 64h.1M115.5 64.1h.1M115.5 64.6h.1M115.5 64.7h.1M115.5 65v.2M115.5 65.5l.1 .1M115.5 66.1l.1 .1M115.5 67.1l.1 .1zM115.5 68.5l.1 .1zM115.5 69.1l.1 .1zM115.5 69.7l.1 .1z"/>
<path d="M115.5 70.3l.1 .1zM115.5 70.8l.1 .1zM115.5 60.1v.1M115.5 60.2v.2M115.5 60.4v.2M115.5 60.6v.2M115.5 60.8v.2M115.5 61v.2M115.5 61.2l.1 .3M115.5 61.5v.2M115.5 61.9v.2M115.5 62.1v.2"/>
<path d="M115.5 62.3v.2M115.5 62.5v.2M115.5 62.7v.2M115.5 62.9v.2M115.5 63.1v.2M115.5 63.3v.1M115.5 63.5v.2M115.5 63.7v.2M115.5 63.9v.1M115.5 64.1v.1M115.5 64.3v.3M115.5 64.7v.1"/>
<path d="M115.5 64.9l.1 11M115.5 61.3l.1 .1M115.5 61.7l.1 .1M115.5 62.1l.1 .1M115.5 62.7l.1 .1M115.5 63.3l.1 .1M115.5 65.2l.1 .1M115.5 65.2h.1M115.5 65.5h.1M115.5 65.8l.1 .1M115.5 65.8h.1M115.5 66.1h.1"/>
<path d="M115.5 66.8h.1M115.6 65.2h.1M115.6 65.4h.1M115.6 65.3h.1M115.6 65.5h.1M115.6 65.8h.1M115.6 66h.1M115.6 65.9h.1M115.6 66.1h.1M115.6 66.6h.1M115.6 66.7h.1M115.6 66.8h.1"/>
<path d="M115.6 67.2h.1M115.6 67.3h.1M115.6 67.8h.1M115.6 67.9h.1M115.6 68.4h.1M115.6 68.6h.1M115.6 68.5h.1M115.6 68.7h.1M115.6 69h.1M115.6 69.3h.1M115.6 69.6h.1M115.6 69.8h.1"/>
<path d="M115.6 69.7h.1M115.6 69.9h.1M115.6 70.2h.1M115.6 70.4h.1M115.6 70.3h.1M115.6 70.5h.1M115.6 69.2h.1M115.6 69.1h.1M115.6 70.7h.1M115.6 70.8h.1M115.6 71.3h.1M115.6 71.5h.1"/>
<path d="M115.6 71.4h.1M115.6 71.6h.1M115.6 71.9h.1M115.6 72.2h.1M115.6 72.5h.1M115.6 72.7h.1M115.6 72.6h.1M115.6 72.8h.1M115.6 72.1h.1M115.6 72h.1M115.6 73.6h.1M115.6 73.9h.1"/>
<path d="M115.6 74h.1M115.6 74.1h.1M115.6 74.5h.1M115.6 74.7h.1M115.6 74.6h.1M115.6 74.8h.1M115.6 75.1h.1M115.6 75.3h.1M115.6 75.2h.1M115.6 75.4h.1M115.6 74.2h.1M115.6 75.7h.1"/>
<path d="M115.6 73h.1M115.6 73.3h.1M115.6 73.4h.1M115.6 65.3v.1M115.6 65.7l-.1 .1M115.6 65.9v.1M115.6 66.3v.1M115.6 66.5v.1M115.6 66.7v.1M115.6 66.9v.1zM115.6 67.4v-.1v.3v-.1M115.6 67.7v.1z"/>
<path d="M115.6 68v-.1v.3v-.1M115.6 68.3v.1zM115.6 70v.2M115.6 70.4v.3zM115.6 61.8l-.1 .1M115.6 76.6v.1M115.6 77.2v.1M115.6 77.8v.3v-.1M115.6 78.2v.1zM115.6 78.3l.1 .2zM115.6 78.6v.1M115.6 78.6v.3"/>
<path d="M115.6 78.9l.1 .2zM115.6 79.1v.2M115.6 79.1v.3M115.6 79.5l.1 .2zM115.6 79.7v.5v-.3M115.6 60.1l-.1 .1M115.6 60.7l-.1 .1M115.6 61.5h-.1M115.6 65.5h-.1M115.6 66.1h-.1M115.6 68.9v.1M115.6 71.4v.1"/>
<path d="M115.6 72v.1M115.6 72.4v.1M115.6 72.6v.1M115.6 73v.1M115.6 73.2v.1M115.6 73.4v.1M115.6 73.6v.1M115.6 73.8v.1M115.6 74v.1M115.6 74.4v.1M115.6 74.6v.1M115.6 75v.1"/>
<path d="M115.6 75.2v.1M115.6 75.6v10.2M115.6 67.1h-.1M115.6 74.7v.1M115.6 75.3v.1M115.6 75.8h.1M115.6 76.3h.1M115.6 76.6h.1M115.6 76.9h.1M115.6 77.2h.1M115.6 77.5h.1M115.6 77.8h.1"/>
<path d="M115.6 78h.1M115.6 78.3h.1M115.6 78.9h.1M115.6 79.1h.1M115.6 79.4h.1M115.6 79.7h.1M115.6 78.6h.1M115.6 75.9h.1M115.6 76h.1M115.6 77.1h.1M115.6 77.7h.1M115.6 76.5h.1"/>
<path d="M115.6 76.4h.1M115.6 78.5h.1M115.6 79.5h.1M115.6 68.7v.1M115.6 68.7v.3M115.6 69.3v.3M115.6 69.9v.3M115.6 70.9v.4v-.3M115.6 76v.1M115.6 76.1v.2M115.6 76.4v.1M115.6 76.7v.2"/>
<path d="M115.6 76.9v.2M115.6 77.3v.2M115.6 77.5v.2M115.6 69.9v.1M115.6 71.6v.3M115.6 72.2v.1M115.6 72.8v.1M115.6 74.2v.1M115.6 74.8v.1M115.6 75.4v.1M115.6 71.9v.1M115.6 73.5h.1"/>
<path d="M115.6 76.5v.1M115.6 77.1v.1M115.6 77.7v.1M115.6 78.7v.2M115.6 79.3v.1M115.6 79.7v.2M115.6 77.9v.1M115.6 80.5l.1 .1zM115.6 80.7v.1zM115.6 81.3l.1 .1zM115.6 81.9l.1 .1zM115.6 82.5l.1 .1z"/>
<path d="M115.6 82.7v.1zM115.6 82.9v.1zM115.6 80.1h.1M115.6 80h.1M115.6 80.6h.1M115.6 80.7h.1M115.6 80.9h.1M115.6 81.2h.1M115.6 81.3h.1M115.6 81.4h.1M115.6 81.8h.1M115.6 82h.1"/>
<path d="M115.6 81.9h.1M115.6 82.1h.1M115.6 82.4h.1M115.6 82.6h.1M115.6 82.5h.1M115.6 82.7h.1M115.6 81.5h.1M115.6 83h.1M115.6 83.2h.1M115.6 83.4h.1M115.6 83.3h.1M115.6 84h.1"/>
<path d="M115.6 83.8h.1M115.6 84.4h.1M115.6 84.6h.1M115.6 84.9h.1M115.6 85h.1M115.6 85.2h.1M115.6 85.5h.1M115.6 85.6h.1M115.6 85.8h.1M115.6 80.2v.2zM115.6 80.8v.2M115.6 80.8l.1 .4"/>
<path d="M115.6 81.6l.1 .2M115.6 82.2l.1 .2M115.6 85.8l.1 .2M115.6 86.4l.1 .2M115.6 87l.1 .2M115.6 89v.1M115.6 89.2l.1 .1v-.1M115.6 89.6l.1 .1zM115.6 90l.1 .1zM115.6 81.1l.1 .1M115.6 83v.2M115.6 83.3v.1"/>
<path d="M115.6 83.4v.2M115.6 83.6v.2M115.6 83.8v.2M115.6 84v.2M115.6 84.2v.2M115.6 84.4v.2M115.6 84.6v.2M115.6 84.8v.1M115.6 85v.2M115.6 85.4l.1 .1M115.6 85.6l.1 3.5M115.6 80v.1"/>
<path d="M115.6 80.5h.1M115.6 86.1l.1 .1M115.6 86.1h.1M115.6 86.4h.1M115.6 86.7l.1 .1M115.6 86.7h.1M115.6 87h.1M115.6 87.3l.1 .1M115.6 87.3h.1M115.6 87.7h.1M115.6 88.3h.1M115.6 88.9h.1"/>
<path d="M115.6 89l.1 .1M115.6 89h.1M115.7 86.1h.1M115.7 86.3h.1M115.7 86.2h.1M115.7 86.4h.1M115.7 86.7h.1M115.7 86.9h.1M115.7 86.8h.1M115.7 87h.1M115.7 85.8h.1M115.7 87.3h.1"/>
<path d="M115.7 87.7h.1M115.7 87.6h.1M115.7 88.1h.1M115.7 88.3h.1M115.7 88.2h.1M115.7 88.7h.1M115.7 88.8h.1M115.7 87.5h.1M115.7 88.9h.1M115.7 89h.1M115.7 89.2h.1M115.7 89.5h.1"/>
<path d="M115.7 89.7h.1M115.7 89.6h.1M115.7 89.8h.1M115.7 90.1h.1M115.7 90.2h.1M115.7 90.5h.1M115.7 90.3h.1M115.7 90.8h.1M115.7 91h.1M115.7 90.9h.1M115.7 91.1h.1M115.7 92.4h.1"/>
<path d="M115.7 92.3h.1M115.7 92.5h.1M115.7 92.8h.1M115.7 93h.1M115.7 92.9h.1M115.7 93.1h.1M115.7 93.4h.1M115.7 93.5h.1M115.7 92.2h.1M115.7 93.6h.1M115.7 93.8h.1M115.7 93.7h.1"/>
<path d="M115.7 94.2h.1M115.7 94.8h.1M115.7 94.9h.1M115.7 95.4h.1M115.7 94.3h.1M115.7 81.5v.3M115.7 82.1v.3M115.7 86l-.1 .1M115.7 86.2v.1M115.7 86.6l-.1 .1M115.7 86.8v.1M115.7 87.2l-.1 .1"/>
<path d="M115.7 87.4v.1M115.7 87.6v.1M115.7 87.8v.2M115.7 88v.1M115.7 88.2v.1M115.7 88.4v.1M115.7 88.6v.1M115.7 88.8v.1M115.7 89.4v.1zM115.7 89.7v.2zM115.7 81.5l-.1 .1M115.7 82.1l-.1 .1"/>
<path d="M115.7 85.2l-.1 .2M115.7 89.2v2M115.7 91.3v.1M115.7 91.6v.1M115.7 96.3v.1M115.7 96.8v.2M115.7 97.4v.2M115.7 80l-.1 .1M115.7 83.3l-.1 .1M115.7 83.9l-.1 .1M115.7 85.5l-.1 .1M115.7 86.4h-.1"/>
<path d="M115.7 87h-.1M115.7 85.8h-.1M115.7 90.2v.3M115.7 90.7v.1M115.7 90.9v.1M115.7 92.3v.1M115.7 92.7v.1M115.7 92.9v.1M115.7 93.2v.2M115.7 93.5v.1M115.7 93.7v.1M115.7 93.8v.2"/>
<path d="M115.7 94.1v.1M115.7 94.3v.1M115.7 94.4v.2M115.7 94.6v.2M115.7 94.9v.1M115.7 95v.2M115.7 95.2v.2M115.7 95.4v.2M115.7 95.6v2M115.7 91.3h.1M115.7 91.6h.1M115.7 91.8v.1"/>
<path d="M115.7 91.8h.1M115.7 92.4v.1M115.7 93v.1M115.7 92.1h.1M115.7 96h.1M115.7 96.3h.1M115.7 96.8h.1M115.7 97.1v.1M115.7 97.1h.1M115.7 97.4h.1M115.7 96.5v.1M115.7 96.5h.1"/>
<path d="M115.7 91.9h.1M115.7 96.2h.1M115.7 96.6h.1M115.7 97.2h.1M115.7 91.7v.1M115.7 91.9v3.8M115.7 95.8v.2M115.7 96v.2M115.7 96.4v.1M115.7 96.6v.2M115.7 97v.1M115.7 97.2v.2"/>
<path d="M115.7 90.5v.2M115.7 91.1v1.1M115.7 92.5v.1M115.7 93.1v.1M115.7 90.8v.1M115.7 91.5v.1M115.7 91.9v.1M115.7 96.2v.1"/>
</g>
<text font-size="3.5" x="158.3" y="112.5">FFL</text>
<text font-size="3.1" x="174.2" y="85.6" transform="rotate(-90 174.2 85.6)">3000</text>
<g font-size="2.8">
<text x="157.1" y="87.3">OUTSIDE</text>
<text x="182.2" y="87.4">INSIDE</text>
<text x="51.4" y="106.8">A</text>
<text x="51.4" y="102.1">A</text>
<text x="184.2" y="112.6">MS Bottom</text>
<text x="169.7" y="121.7">Section A-A</text>
<text x="82.6" y="136.6">A</text>
<text x="95.5" y="138">OUTSIDE</text>
<text x="82.6" y="149.4">A</text>
<text x="96.3" y="149.7">INSIDE</text>
</g>
<g font-size="2.7">
<text x="40.3" y="111.9" transform="rotate(-90 40.3 111.9)">AT EYE LEVEL</text>
<text x="37.1" y="114.3" transform="rotate(-90 37.1 114.3)">VISION WINDOW</text>
<text x="44.2" y="122.3">210</text>
<text x="82.6" y="122.3">2400</text>
<text x="122.6" y="122.3">210</text>
<text x="82.6" y="127.6">2820</text>
<text x="208" y="173.2" transform="rotate(-90 208 173.2)">109</text>
<text x="194.4" y="182.1">20</text>
</g>
<text font-size="2.6" x="20" y="186.1">NOTE : ALL DOORS TO BE FIXED FROM INSIDE ONLY</text>
<g font-size="2.5">
<text x="183.1" y="154.8">Main Slats</text>
<text x="172.2" y="157.9">Double Wall Rolling Shutter</text>
</g>
<text font-size="2.4" x="214" y="121.5">DOUBLE WALL ROLLING SHUTTER</text>
<g font-size="2.1">
<text x="60" y="32.2">300mm SPACE</text>
<text x="62.3" y="35">REQUIRED</text>
<text x="126.2" y="33.6">300mm SPACE</text>
<text x="128.5" y="36.4">REQUIRED</text>
<text x="35" y="49.7" transform="rotate(-90 35 49.7)">REQUIRED</text>
<text x="32.2" y="55.1" transform="rotate(-90 32.2 55.1)">700mm FREE SPACE</text>
<text x="50" y="84.7" transform="rotate(-90 50 84.7)">3000</text>
<text x="129.1" y="109.2" transform="rotate(-90 129.1 109.2)">1300</text>
<text x="60.1" y="118.8">165</text>
<text x="107.6" y="118.8">165</text>
</g>
<g font-size="2">
<text x="234.6" y="105.6">NIHVA TECHNOLOGIES</text>
<text x="237.3" y="107.7">PVT. LTD.</text>
<text x="248.7" y="107.7">PUNE</text>
<text x="173.2" y="147.3">STANDARD COLOR OF SLATS &amp;</text>
<text x="173.2" y="149.8">SHUTTER -RAL9002 (GRAY WHITE)</text>
</g>
<g font-size="1.9">
<text x="211.8" y="68.6">1. STEEL STRUCTURE PROCUREMENT, FIXING &amp;</text>
<text x="214" y="70.9">STRENGTH IS CLIENT RESPONSIBILITY.</text>
<text x="211.4" y="73.6">2. 3 PHASE SUPPLY SHOULD BE PROVIDED.</text>
<text x="211.4" y="75.9">3. 16A, 5 PIN INDUSTRIAL TYPE FEMALE</text>
<text x="211.5" y="83">4. SOLID STATE INLINE</text>
<text x="214.2" y="78.3">SOCKET - 230V, 50Hz, WUTH EARTH AROUND</text>
<text x="214.2" y="80.6">1/2 MTR FROM CONTROLLER/OPERATOR.</text>
<text x="235.2" y="83">(UPS/STABILIER) 2KVA</text>
<text x="211.4" y="89.9">NOTES :-</text>
<text x="214.2" y="85.2">CAPACITY REQUIRED.</text>
<text x="211.3" y="92.2">1. OPERATOR IS ALWAYS ON RIGHT SIDE.</text>
<text x="211.4" y="94.5">2. CONTROLLER IS ALWAYS ON OPERATOR</text>
<text x="214.2" y="96.8">SIDE.</text>
</g>
<g font-size="1.8">
<text x="211.5" y="31.5">DIMENSION :</text>
<text x="211.5" y="36.6">CLEAR WIDTH</text>
<text x="228.9" y="36.6">CLEAR HEIGHT</text>
<text x="247.4" y="36.6">QUANTITY</text>
<text x="214.8" y="43">2400 mm</text>
<text x="231.2" y="43">3000 mm</text>
<text x="247.2" y="43">71 NOS</text>
<text x="211.3" y="52.9">MATERIAL :</text>
<text x="211.5" y="59.3">THICKNESS :</text>
<text x="211.4" y="64.9">CLIENT SCOPE :-</text>
<text x="211.5" y="116.1">TITLE:</text>
<text x="212.1" y="133.1">CLIENT'S APPROVAL :</text>
<text x="211.1" y="148.5">CLIENT - RELIANCE</text>
<text x="211.4" y="152.6">PROJECT -</text>
<text x="211.2" y="156.2">SITE LOCATION - NILAKOTTAI, TAMILNADU.</text>
<text x="211.3" y="159.9">DWG. NO. : NIHVA/18-19/0280</text>
<text x="248.7" y="159.9">REV- 00</text>
<text x="211.4" y="163.6">SCALE: NTS</text>
<text x="227.8" y="163.5">WT:</text>
<text x="241.2" y="163.6">SHEET:1 OF 1</text>
<text x="210.9" y="173.6">CHECKED BY: V.M.T</text>
<text x="211.4" y="168.3">DRAWN BY: P.V.A</text>
<text x="236.6" y="168.3">DATE: 28.02.2019</text>
<text x="236.6" y="173.4">DATE: 28.02.2019</text>
<text x="210.8" y="178.5">APPROVED BY :</text>
<text x="236.6" y="178.1">DATE:</text>
<text x="211.1" y="182.5">If any queries contact : sales@nihva.com</text>
<text x="211.2" y="186.9">NOTE: ALL DIMENSIONS ARE IN mm</text>
</g>
<g font-size="1.7">
<text x="86.1" y="36.3">0.9mm GI HOOD COVER</text>
<text x="86.8" y="39.5">MS BRACKET ASSEMBLY</text>
<text x="130.7" y="40.8">DIRECT DRIVE</text>
<text x="180.3" y="40.2">600</text>
<text x="51.4" y="46.5" transform="rotate(-90 51.4 46.5)">600</text>
<text x="130.7" y="42.9">MOTOR(3 PHASE SUPPLY</text>
<text x="130.7" y="45">REQUIRED)</text>
<text x="175.6" y="46.7" transform="rotate(-90 175.6 46.7)">600</text>
<text x="191.6" y="46.8">DIRECT DRIVE</text>
<text x="191.6" y="48.9">MOTOR</text>
<text x="132.3" y="62.9">MANUAL RELEASE</text>
<text x="127.2" y="69.3">DOUBLE WALL SLAT</text>
<text x="130.4" y="79.1">ALUMINUM GUIDE</text>
<text x="130.9" y="90.2">PUSH BUTTON</text>
<text x="128" y="131.1">MOUNTING STRUCTURE</text>
<text x="128.1" y="133.2">SHOULD BE RCC / MS STRUCTURE</text>
<text x="127.6" y="141.9">DIRECT DRIVE</text>
<text x="127.6" y="144">MOTOR</text>
</g>
<g font-size="1.5">
<text x="235.9" y="110.2">Email:- info@nihva.com</text>
<text x="236" y="112.5">Website:- www.nihva.com</text>
</g>
<g font-size="1.4">
<text x="56.1" y="80">300</text>
<text x="61.8" y="82.5">150</text>
<text x="63.9" y="84.1">150</text>
<text x="70.5" y="84.1">55</text>
</g>
</svg>
